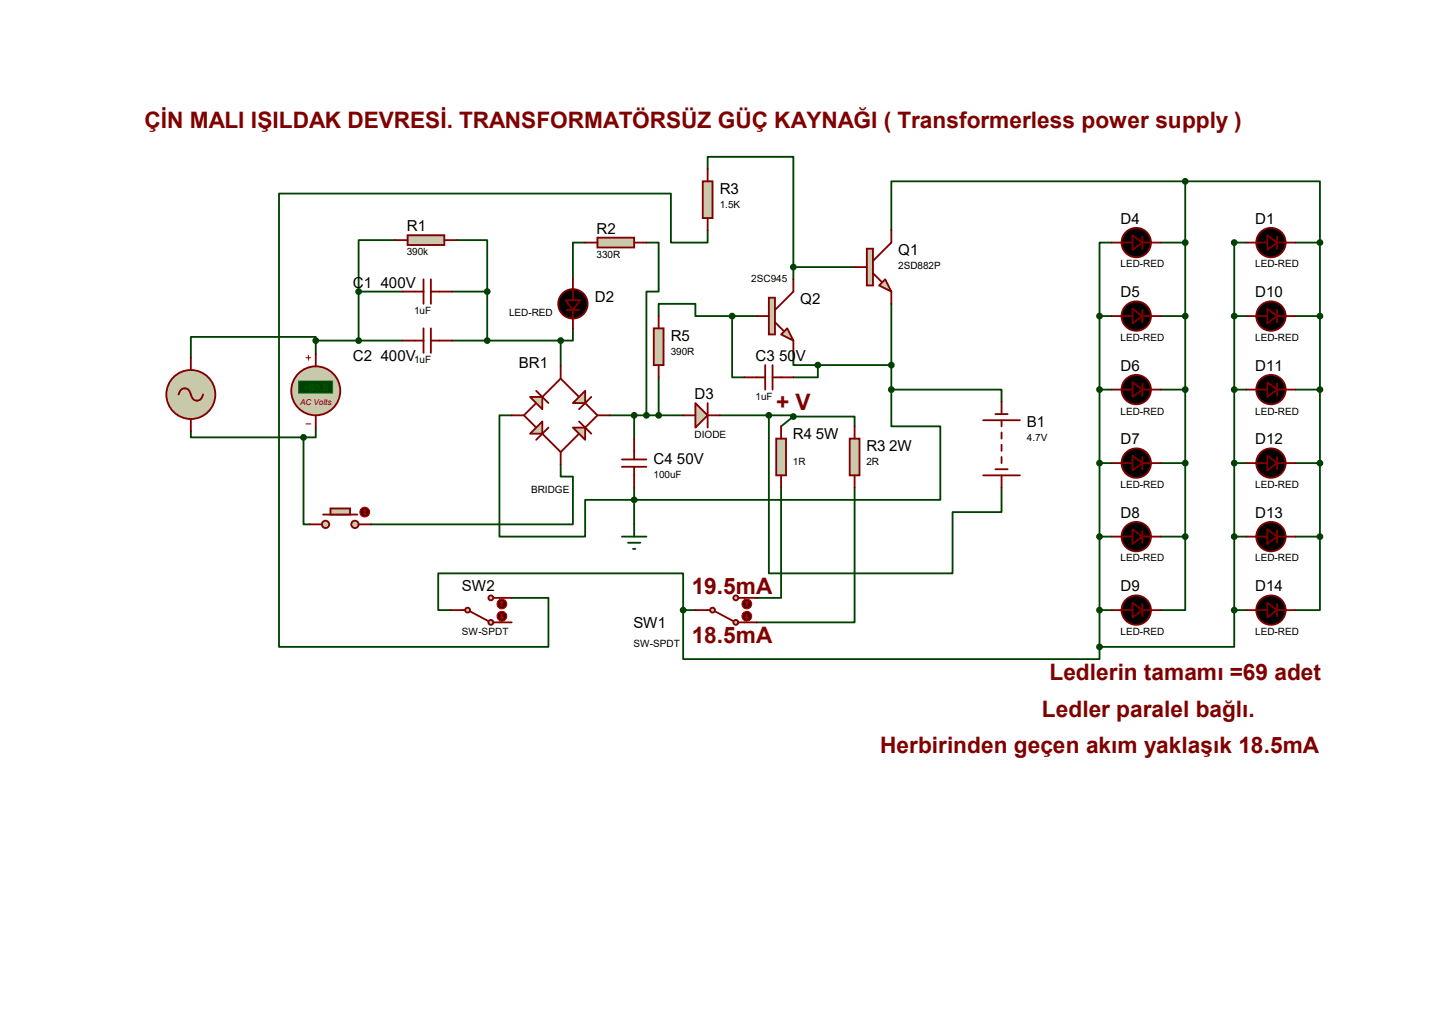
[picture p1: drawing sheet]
<svg xmlns="http://www.w3.org/2000/svg" width="297mm" height="210mm" viewBox="0 0 297 210" stroke-linecap="round" stroke-linejoin="round" font-family="sans-serif">
<g fill="none" stroke="#004000" stroke-width=".38">
<path d="M146.8 35.1v-2.6h17.7v22.9M245.8 37.6h-60.9v10.2M245.8 37.6h28v12.7M245.8 37.6v73.7M82 49.8h-7.6v10.7M94.7 49.8h6.3v10.7M121.4 50.3h-2.6v7.6M134.1 50.3h2.5v10.2h-2.5v25.6M146.8 47.8v2.5h-7.7v-10.2h-81.2v94h55.8v-10.1h-7.6M164.5 55.4v2.5M164.5 55.4h12.7M230.6 50.3h-2.6v15.2"/>
<path d="M240.7 50.3h5.1M258.5 50.3h-2.5v76.2M268.7 50.3h5.1M273.8 50.3v61M65.5 70.6v-.8h-25.9v4.4M65.5 70.6h18M65.5 70.6v2.8M74.4 60.5h9.1M74.4 60.5v10.1M93.7 60.5h7.3M93.7 70.6h22.6M101 60.5v10.1"/>
<path d="M116.3 70.6v5.3M118.8 68.1v2.5h-2.5M136.6 65.5v-2.5h7.6v2.5h7.6M136.6 78.2v7.9M151.8 65.5v12.7h2.6M151.8 65.5h5.1M164.5 73.2v2.5h5.1M169.6 75.7v2.5h-5.1M169.6 75.7h15.3M184.9 63v17.8M228 65.5h2.6M228 65.5v68.6"/>
<path d="M240.7 65.5h5.1M256 65.5h2.5M268.7 65.5h5.1M39.6 89.4v1.3h23.3M62.9 90.7v18h1.3M65.5 88.6v2.1h-2.6M116.3 96.3v2.5h2.5v9.9h-41.9M126.4 86.1h15.3M131.5 86.1v4.8M149.3 86.1h10.2M159.5 86.1h5v.3M159.5 86.1v32.8h38.1v-12.7h10.1v-5.1"/>
<path d="M164.5 86.4h12.7v2M164.5 86.4l-2.5 2M184.9 80.8v7.6h10.1v15.2h-73.6v7.7h-17.8v-25.2h2.5M184.9 80.8h22.8v2.5M228 80.8h2.6M228 96h2.6M240.7 80.8h5.1M240.7 96h5.1M256 80.8h2.5M256 96h2.5M268.7 80.8h5.1M268.7 96h5.1"/>
<path d="M131.5 101.1v7.6M162 101.1v22.9h-5.1M177.2 101.1v27.9h-20.3M228 111.3h2.6M240.7 111.3h5.1M245.8 111.3v15.2h-5.1M256 111.3h2.5M268.7 111.3h5.1M273.8 111.3v15.2h-5.1M93.4 126.5h-2.5v-7.6h50.8v7.6M141.7 126.5v10.2h86.3v-2.6M141.7 126.5h2.5"/>
<path d="M228 126.5h2.6M256 126.5v7.6h-28M256 126.5h2.5"/>
</g>
<path d="M118.8 88.6h2.6v2.6z" fill="#c8c8aa" stroke="#800000" stroke-width=".38"/>
<path d="M111.2 81l2.5 2.6M111.2 83.6l-2.5 2.5 2.5 2.5M112.5 82.3l3.8-3.8 3.8 3.8M112.5 89.9l3.8 3.8 3.8-3.8M113.7 88.6l-2.5 2.6M120.1 87.4l2.5 2.5M121.4 83.6l2.5 2.5-2.5 2.5M122.6 82.3l-2.5 2.5" fill="none" stroke="#800000" stroke-width=".38"/>
<g fill="#c8c8aa" stroke="#800000" stroke-width=".38">
<path d="M118.8 83.6l2.6-2.6v2.6z"/>
<path d="M109.9 82.3h2.6v2.5z"/>
<path d="M109.9 89.9l2.6-2.5v2.5z"/>
</g>
<path d="M116.3 75.9v2.6M106.1 86.1h2.6M116.3 93.7v2.6M123.9 86.1h2.5" fill="none" stroke="#800000" stroke-width=".38"/>
<circle cx="39.6" cy="81.8" r="5.1" fill="#c8c8aa" stroke="#800000" stroke-width=".38"/>
<path d="M39.6 74.2v2.5M37 81.8a1.27 1.27 0 0 1 1.3-1.3 1.27 1.27 0 0 1 1.3 1.3 1.27 1.27 0 0 0 1.3 1.3 1.27 1.27 0 0 0 1.2-1.3M39.6 86.9v2.5" fill="none" stroke="#800000" stroke-width=".38"/>
<circle cx="65.5" cy="81" r="5.1" fill="#c8c8aa" stroke="#800000" stroke-width=".38"/>
<path d="M63.5 74.2h1M64 73.7v1M63.5 87.9h1" fill="none" stroke="#800000" stroke-width=".21"/>
<path d="M61.9 79h7.1v2.5h-7.1z" fill="#004000" stroke="#0f0" stroke-width=".21"/>
<path d="M87.8 57.9v5.1M89.4 57.9v5.1M65.5 73.4v2.5M83.5 60.5h4.3M89.4 60.5h4.3M65.5 86.1v2.5" fill="none" stroke="#800000" stroke-width=".38"/>
<path d="M84.5 48.8h7.7v2h-7.7z" fill="#c8c8aa" stroke="#800000" stroke-width=".38"/>
<path d="M82 49.8h2.5M92.2 49.8h2.5M118.8 57.9v4.3M83.5 70.6h4.3M87.8 68.1v5.1M89.4 68.1v5.1M89.4 70.6h4.3M117.6 64.3h2.5M118.8 64.3v3.8" fill="none" stroke="#800000" stroke-width=".38"/>
<g fill="#004000" stroke="#004000" stroke-width=".38">
<circle cx="101" cy="60.5" r=".51"/>
<circle cx="74.4" cy="60.5" r=".51"/>
<circle cx="101" cy="70.6" r=".51"/>
<circle cx="74.4" cy="70.6" r=".51"/>
<circle cx="65.5" cy="70.6" r=".51"/>
</g>
<g fill="#000" stroke="#800000" stroke-width=".38">
<path d="M117.3 62.2h3.1l-1.6 2.1z"/>
<circle cx="118.8" cy="63" r="3"/>
</g>
<path d="M123.9 49.3h7.6v2h-7.6z" fill="#c8c8aa" stroke="#800000" stroke-width=".38"/>
<path d="M121.4 50.3h2.5M131.5 50.3h2.6" fill="none" stroke="#800000" stroke-width=".38"/>
<path d="M144.2 83.6l2.6 2.5-2.6 2.5z" fill="#c8c8aa" stroke="#800000" stroke-width=".38"/>
<path d="M141.7 86.1h2.5M146.8 83.6v5M146.8 86.1h2.5" fill="none" stroke="#800000" stroke-width=".38"/>
<path d="M161 90.9h2v7.7h-2z" fill="#c8c8aa" stroke="#800000" stroke-width=".38"/>
<path d="M162 88.4v2.5M162 98.6v2.5" fill="none" stroke="#800000" stroke-width=".38"/>
<path d="M176.2 90.9h2.1v7.7h-2.1z" fill="#c8c8aa" stroke="#800000" stroke-width=".38"/>
<path d="M177.2 88.4v2.5M177.2 98.6v2.5" fill="none" stroke="#800000" stroke-width=".38"/>
<circle cx="147.8" cy="126.5" r=".51" fill="#c8c8aa" stroke="#800000" stroke-width=".38"/>
<path d="M146.8 126.5h.5" fill="none" stroke="#800000" stroke-width=".38"/>
<circle cx="152.6" cy="124" r=".51" fill="#c8c8aa" stroke="#800000" stroke-width=".38"/>
<path d="M148.3 126.7l3.8 2.1M153.1 124h1.3" fill="none" stroke="#800000" stroke-width=".38"/>
<circle cx="152.6" cy="129" r=".51" fill="#c8c8aa" stroke="#800000" stroke-width=".38"/>
<path d="M144.2 126.5h2.6M153.1 129h3.8M154.4 124h2.5" fill="none" stroke="#800000" stroke-width=".38"/>
<circle cx="154.9" cy="127.8" r="1.02" fill="#400000" stroke="#f00" stroke-width=".21"/>
<path d="M154.6 128l.3 .3M154.9 127.3v1M155.2 128l-.3 .3" fill="none" stroke="#f00" stroke-width=".21"/>
<circle cx="154.9" cy="125.2" r="1.02" fill="#400000" stroke="#f00" stroke-width=".21"/>
<path d="M154.9 124.7l-.3 .3M154.9 124.7l.3 .3M154.9 124.7v1" fill="none" stroke="#f00" stroke-width=".21"/>
<circle cx="97" cy="126.5" r=".51" fill="#c8c8aa" stroke="#800000" stroke-width=".38"/>
<path d="M96 126.5h.5" fill="none" stroke="#800000" stroke-width=".38"/>
<circle cx="101.8" cy="124" r=".51" fill="#c8c8aa" stroke="#800000" stroke-width=".38"/>
<path d="M97.5 126.7l3.8 2.1M102.3 124h1.3" fill="none" stroke="#800000" stroke-width=".38"/>
<circle cx="101.8" cy="129" r=".51" fill="#c8c8aa" stroke="#800000" stroke-width=".38"/>
<path d="M93.4 126.5h2.6M102.3 129h3.8M103.6 124h2.5" fill="none" stroke="#800000" stroke-width=".38"/>
<circle cx="104.1" cy="127.8" r="1.02" fill="#400000" stroke="#f00" stroke-width=".21"/>
<path d="M103.8 128l.3 .3M104.1 127.3v1M104.4 128l-.3 .3" fill="none" stroke="#f00" stroke-width=".21"/>
<circle cx="104.1" cy="125.2" r="1.02" fill="#400000" stroke="#f00" stroke-width=".21"/>
<path d="M104.1 124.7l-.3 .3M104.1 124.7l.3 .3M104.1 124.7v1" fill="none" stroke="#f00" stroke-width=".21"/>
<g fill="#000" stroke="#800000" stroke-width=".38">
<path d="M234.9 48.8l2 1.5-2 1.5zM234.9 64l2 1.5-2 1.6zM234.9 79.2l2 1.6-2 1.5zM234.9 94.5l2 1.5-2 1.5zM234.9 109.7l2 1.6-2 1.5zM234.9 125l2 1.5-2 1.5z"/>
<circle cx="235.7" cy="50.3" r="3"/>
<circle cx="235.7" cy="65.5" r="3"/>
<circle cx="235.7" cy="80.8" r="3"/>
<circle cx="235.7" cy="96" r="3"/>
<circle cx="235.7" cy="111.3" r="3"/>
<circle cx="235.7" cy="126.5" r="3"/>
</g>
<g fill="none" stroke="#800000" stroke-width=".38">
<path d="M230.6 50.3h4.3M236.9 49v2.6M236.9 50.3h3.8M230.6 65.5h4.3M236.9 64.3v2.5M236.9 79.5v2.5M236.9 65.5h3.8M230.6 80.8h4.3M230.6 96h4.3M236.9 94.7v2.6M236.9 80.8h3.8M236.9 96h3.8"/>
<path d="M230.6 111.3h4.3M236.9 110v2.5M236.9 111.3h3.8M230.6 126.5h4.3M236.9 125.2v2.6M236.9 126.5h3.8"/>
</g>
<g fill="#004000" stroke="#004000" stroke-width=".38">
<circle cx="228" cy="65.5" r=".51"/>
<circle cx="228" cy="80.8" r=".51"/>
<circle cx="228" cy="96" r=".51"/>
<circle cx="228" cy="111.3" r=".51"/>
<circle cx="245.8" cy="111.3" r=".51"/>
<circle cx="245.8" cy="96" r=".51"/>
<circle cx="245.8" cy="80.8" r=".51"/>
<circle cx="245.8" cy="65.5" r=".51"/>
<circle cx="141.7" cy="126.5" r=".51"/>
<circle cx="228" cy="126.5" r=".51"/>
</g>
<g fill="#c8c8aa" stroke="#800000" stroke-width=".38">
<path d="M182.3 59.2l1.3-1.3 1.3 2.6z"/>
<path d="M179.8 51.6h1.3v7.6h-1.3z"/>
</g>
<path d="M177.2 55.4h2.6M181.1 56.6l1.7 1.8M184.9 47.8v2.5l-3.8 3.8M184.9 60.5v2.5" fill="none" stroke="#800000" stroke-width=".38"/>
<g fill="#c8c8aa" stroke="#800000" stroke-width=".38">
<path d="M162 69.3l1.3-1.2 1.2 2.5z"/>
<path d="M159.5 61.7h1.2v7.6h-1.2z"/>
</g>
<path d="M164.5 57.9v2.6l-3.8 3.8M156.9 65.5h2.6M160.7 66.8l1.8 1.8M164.5 70.6v2.6" fill="none" stroke="#800000" stroke-width=".38"/>
<g fill="#004000" stroke="#004000" stroke-width=".38">
<circle cx="245.8" cy="50.3" r=".51"/>
<circle cx="184.9" cy="75.7" r=".51"/>
<circle cx="164.5" cy="86.4" r=".51"/>
</g>
<path d="M135.6 68.1h2v7.6h-2z" fill="#c8c8aa" stroke="#800000" stroke-width=".38"/>
<path d="M136.6 65.5v2.6M136.6 75.7v2.5" fill="none" stroke="#800000" stroke-width=".38"/>
<path d="M145.8 37.6h2v7.6h-2z" fill="#c8c8aa" stroke="#800000" stroke-width=".38"/>
<g fill="none" stroke="#800000" stroke-width=".38">
<path d="M146.8 35.1v2.5M146.8 45.2v2.6M154.4 78.2h4.3M158.7 75.7v5.1M160.2 75.7v5.1M160.2 78.2h4.3M129 96.8h5.1M129 95.2h5.1M131.5 90.9v4.3M131.5 96.8v4.3M203.9 98.6h7.6M203.9 87.1h7.6"/>
<path d="M206.5 97.3h2.5M206.5 85.9h2.5M207.7 83.3v2.6M207.7 87.1v1.3M207.7 89.7v1.2M207.7 92.2v1.3M207.7 94.7v1.3M207.7 98.6v2.5"/>
</g>
<g fill="#004000" stroke="#004000" stroke-width=".38">
<circle cx="131.5" cy="103.6" r=".51"/>
<circle cx="184.9" cy="80.8" r=".51"/>
<circle cx="131.5" cy="86.1" r=".51"/>
</g>
<g fill="#c8c8aa" stroke="#800000" stroke-width=".38">
<circle cx="73.6" cy="108.7" r=".76"/>
<circle cx="67.5" cy="108.7" r=".76"/>
</g>
<path d="M67 106.7h7.1" fill="none" stroke="#800000" stroke-width=".38"/>
<path d="M68.5 105.4h4.1v1.3h-4.1z" fill="#c8c8aa" stroke="#800000" stroke-width=".38"/>
<path d="M64.2 108.7h2.6M74.4 108.7h2.5" fill="none" stroke="#800000" stroke-width=".38"/>
<circle cx="75.6" cy="106.2" r="1.02" fill="#400000" stroke="#f00" stroke-width=".21"/>
<path d="M75.4 106.4l.2 .3M75.6 105.7v1M75.6 105.7l-.2 .2M75.6 105.7l.3 .2M75.9 106.4l-.3 .3" fill="none" stroke="#f00" stroke-width=".21"/>
<g fill="#004000" stroke="#004000" stroke-width=".38">
<circle cx="62.9" cy="90.7" r=".51"/>
<circle cx="116.3" cy="70.6" r=".51"/>
<circle cx="164.5" cy="55.4" r=".51"/>
<circle cx="159.5" cy="86.1" r=".51"/>
<circle cx="169.6" cy="75.7" r=".51"/>
<circle cx="151.8" cy="65.5" r=".51"/>
<circle cx="256" cy="65.5" r=".51"/>
<circle cx="256" cy="80.8" r=".51"/>
<circle cx="256" cy="96" r=".51"/>
<circle cx="256" cy="111.3" r=".51"/>
<circle cx="273.8" cy="111.3" r=".51"/>
<circle cx="273.8" cy="96" r=".51"/>
<circle cx="273.8" cy="80.8" r=".51"/>
<circle cx="273.8" cy="65.5" r=".51"/>
<circle cx="256" cy="126.5" r=".51"/>
<circle cx="273.8" cy="50.3" r=".51"/>
<circle cx="256" cy="50.3" r=".51"/>
<circle cx="228" cy="134.1" r=".51"/>
<circle cx="245.8" cy="37.6" r=".51"/>
<circle cx="136.6" cy="86.1" r=".51"/>
<circle cx="134.1" cy="86.1" r=".51"/>
</g>
<path d="M129 111.3h5.1M130.3 112.5h2.5M131.3 113.8h.5M131.5 108.7v2.6" fill="none" stroke="#004000" stroke-width=".38"/>
<g fill="#000" stroke="#800000" stroke-width=".38">
<path d="M262.8 48.8l2.1 1.5-2.1 1.5zM262.8 64l2.1 1.5-2.1 1.6zM262.8 79.2l2.1 1.6-2.1 1.5zM262.8 94.5l2.1 1.5-2.1 1.5zM262.8 109.7l2.1 1.6-2.1 1.5zM262.8 125l2.1 1.5-2.1 1.5z"/>
<circle cx="263.6" cy="50.3" r="3"/>
<circle cx="263.6" cy="65.5" r="3"/>
<circle cx="263.6" cy="80.8" r="3"/>
<circle cx="263.6" cy="96" r="3"/>
<circle cx="263.6" cy="111.3" r="3"/>
<circle cx="263.6" cy="126.5" r="3"/>
</g>
<g fill="none" stroke="#800000" stroke-width=".38">
<path d="M258.5 50.3h4.3M264.9 49v2.6M264.9 50.3h3.8M258.5 65.5h4.3M264.9 64.3v2.5M264.9 79.5v2.5M264.9 65.5h3.8M258.5 80.8h4.3M258.5 96h4.3M264.9 94.7v2.6M264.9 80.8h3.8M264.9 96h3.8"/>
<path d="M258.5 111.3h4.3M264.9 110v2.5M264.9 111.3h3.8M258.5 126.5h4.3M264.9 125.2v2.6M264.9 126.5h3.8"/>
</g>
<g font-size="4.7" fill="#800000">
<text x="30" y="26.6">ÇİN MALI IŞILDAK DEVRESİ. TRANSFORMATÖRSÜZ GÜÇ KAYNAĞI ( Transformerless power supply )</text>
<text x="161" y="85">+ V</text>
<text x="143.5" y="123.1">19.5mA</text>
<text x="143.5" y="133.3">18.5mA</text>
<text x="217.7" y="140.9">Ledlerin tamamı =69 adet</text>
<text x="216.1" y="148.5">Ledler paralel bağlı.</text>
<text x="182.6" y="156.2">Herbirinden geçen akım yaklaşık 18.5mA</text>
</g>
<g font-size="3.1">
<text x="149.3" y="40.3">R3</text>
<text x="84.4" y="47.9">R1</text>
<text x="232.4" y="46.4">D4</text>
<text x="260.3" y="46.4">D1</text>
<text x="123.7" y="48.4">R2</text>
<text x="186.3" y="53">Q1</text>
<text x="73.2" y="59.6">C1 400V</text>
<text x="123.4" y="62.6">D2</text>
<text x="166" y="63.1">Q2</text>
<text x="232.4" y="61.6">D5</text>
<text x="260.3" y="61.6">D10</text>
<text x="139.1" y="70.7">R5</text>
<text x="73.2" y="74.8">C2 400V</text>
<text x="107.6" y="76.4">BR1</text>
<text x="156.7" y="74.8">C3 50V</text>
<text x="232.4" y="76.9">D6</text>
<text x="260.3" y="76.9">D11</text>
<text x="144.1" y="82.7">D3</text>
<text x="213" y="88.5">B1</text>
<text x="164.5" y="91.1">R4 5W</text>
<text x="179.7" y="93.6">R3 2W</text>
<text x="232.4" y="92.1">D7</text>
<text x="260.3" y="92.1">D12</text>
<text x="135.6" y="96.1">C4 50V</text>
<text x="232.4" y="107.3">D8</text>
<text x="260.3" y="107.3">D13</text>
<text x="95.8" y="122.6">SW2</text>
<text x="232.4" y="122.6">D9</text>
<text x="260.3" y="122.6">D14</text>
<text x="131.4" y="130.2">SW1</text>
</g>
<g font-size="2.1">
<text x="149.3" y="43.1">1.5K</text>
<text x="84.4" y="52.9">390k</text>
<text x="123.7" y="53.4">330R</text>
<text x="155.8" y="58.4">2SC945</text>
<text x="186.3" y="55.8">2SD882P</text>
<text x="232.4" y="55.5">LED-RED</text>
<text x="260.3" y="55.5">LED-RED</text>
<text x="85.9" y="65.1">1uF</text>
<text x="105.6" y="65.5">LED-RED</text>
<text x="232.4" y="70.7">LED-RED</text>
<text x="260.3" y="70.7">LED-RED</text>
<text x="85.9" y="75.3">1uF</text>
<text x="139.1" y="73.6">390R</text>
<text x="156.7" y="82.9">1uF</text>
<text x="232.4" y="85.9">LED-RED</text>
<text x="260.3" y="85.9">LED-RED</text>
<text x="144.1" y="90.8">DIODE</text>
<text x="213" y="91.4">4.7V</text>
<text x="135.6" y="99">100uF</text>
<text x="164.5" y="96.5">1R</text>
<text x="179.7" y="96.5">2R</text>
<text x="232.4" y="101.2">LED-RED</text>
<text x="260.3" y="101.2">LED-RED</text>
<text x="110.2" y="102.2">BRIDGE</text>
<text x="232.4" y="116.4">LED-RED</text>
<text x="260.3" y="116.4">LED-RED</text>
<text x="95.8" y="131.6">SW-SPDT</text>
<text x="232.4" y="131.6">LED-RED</text>
<text x="260.3" y="131.6">LED-RED</text>
<text x="131.4" y="134.2">SW-SPDT</text>
</g>
<text font-size="2.1" fill="#008000" x="62.9" y="81">+88.8</text>
<text font-size="1.7" fill="#800000" x="62.2" y="83.9">AC Volts</text>
</svg>
